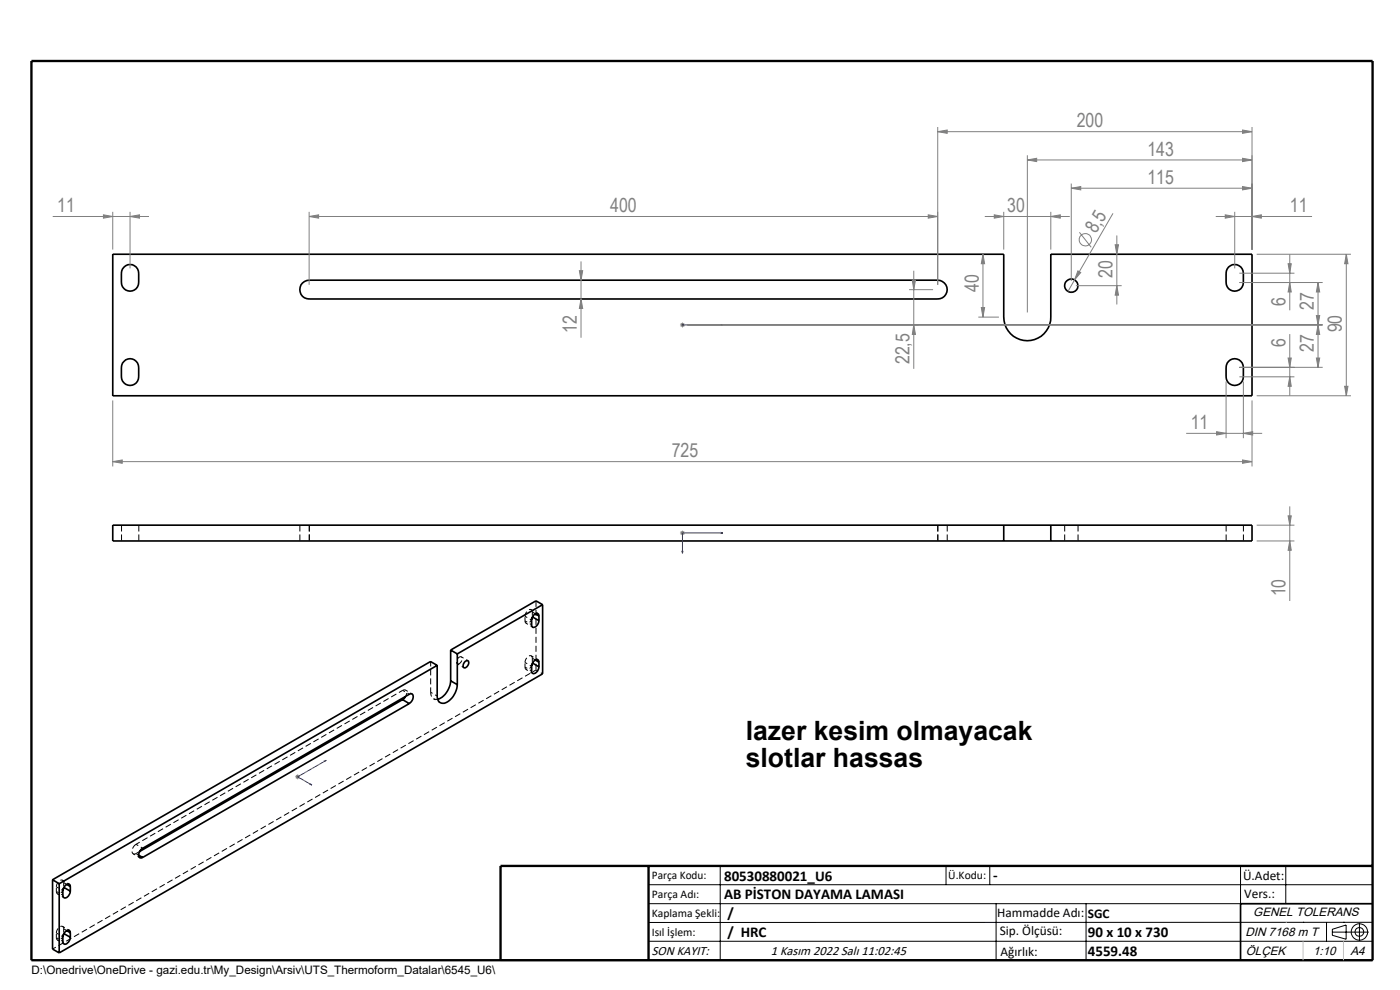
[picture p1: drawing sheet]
<svg xmlns="http://www.w3.org/2000/svg" width="297mm" height="210mm" viewBox="0 0 297 210" stroke-linecap="round" stroke-linejoin="round" font-family="sans-serif">
<g fill="none" stroke="#000" stroke-width=".35">
<path d="M23.9 53.9h189v13.4a5 5 0 0 0 5 5 5 5 0 0 0 5-5v-13.4h42.7v30.1h-241.7zM26.3 56.6a1.8 1.8 0 0 1 2-.4 1.8 1.8 0 0 1 1.1 1.8 3.6 3.6 0 0 1-.5 3.2 1.85 1.85 0 0 1-2 .4 1.85 1.85 0 0 1-1.1-1.7v-2.4zM260.6 56.6a1.83 1.83 0 0 1 2-.4 1.83 1.83 0 0 1 1.2 1.8 3.6 3.6 0 0 1-.6 3.2 1.85 1.85 0 0 1-2 .4 1.85 1.85 0 0 1-1.1-1.7 3.6 3.6 0 0 1 .5-3.3zM26.3 76.7a1.8 1.8 0 0 1 2-.5 1.8 1.8 0 0 1 1.1 1.7 3.6 3.6 0 0 1-.5 3.3 1.85 1.85 0 0 1-2 .4 1.85 1.85 0 0 1-1.1-1.7v-2.4zM64.2 60l.9-.5 .5-.1h133.3a1.99 1.99 0 0 1 2 2 1.99 1.99 0 0 1-2 2h-133.3a1.98 1.98 0 0 1-1.9-1.2 1.98 1.98 0 0 1 .5-2.2zM260.6 76.7a1.83 1.83 0 0 1 2-.5 1.83 1.83 0 0 1 1.2 1.7 3.6 3.6 0 0 1-.6 3.3 1.85 1.85 0 0 1-2 .4 1.85 1.85 0 0 1-1.1-1.7 3.6 3.6 0 0 1 .5-3.2zM212.9 114.8h10M212.9 111.4h10M212.9 111.4h-189v3.4h189M212.9 111.4v3.4M222.9 111.4h42.7v3.4h-42.7M222.9 111.4v3.4"/>
<path d="M95.6 137.9l1.4 .8M95.6 137.9v6.5M97 138.7v6.5M112.9 131l-.1 .4M113 130.9l1.3 .7M113.6 130.2l.7 .5M114.3 130.7a.59 .59 0 0 0-.5-.6 .59 .59 0 0 0-.6 .5l-.2 .2a2.21 2.21 0 0 0-.2 1.7v.2a.71 .71 0 0 0 .7 .3 .71 .71 0 0 0 .6-.6l.2-.8M114.3 130.7v.9M115.1 128.3v14.6l-102.5 59.2M115.1 128.3l-18.1 10.4M115.1 128.3l-1.4-.8-18.1 10.4M85.4 148.4l1.4 .9"/>
<path d="M85.4 148.4l-55.8 32.2M86 147.7l-.6 .7M86.8 149.3a1.48 1.48 0 0 0 .6-2.1l-.6 .1-56.5 32.6a1.6 1.6 0 0 0-.8 1.9l.3 .2 .5-.1M86.8 149.3l-56.5 32.6M92.7 141.1v6.6a1.37 1.37 0 0 0 .9 1.5 1.37 1.37 0 0 0 1.6-.5 4.9 4.9 0 0 0 1.8-3.5M92.7 141.1l-80.1 46.4M92.7 141.1l-1.4-.8-80.2 46.3M95.6 144.4a4.4 4.4 0 0 1-2.7 3.9M95.6 144.4l1.4 .8M98.7 140.3l.4-.2a.76 .76 0 0 1-.1 1.4 .47 .47 0 0 1-.7 .1 .47 .47 0 0 1 0-.7zM112.9 140.8l-.1 .4M113 140.6l1.3 .9"/>
<path d="M113.6 140l.7 .5M114.3 140.5a.59 .59 0 0 0-.5-.6 .59 .59 0 0 0-.6 .5l-.2 .2a2.67 2.67 0 0 0-.2 1.9 .71 .71 0 0 0 .8 .3 .71 .71 0 0 0 .5-.6l.2-.7M114.3 140.5v1M11.1 186.6v14.7l1.5 .8M11.1 186.6l1.5 .9M12.6 187.5v14.6M13.5 188.4l-.1 .4M13.5 198.2l-.1 .4M13.5 188.2l1.4 .8M13.5 198l1.4 .8M14.1 187.6l.8 .5M14.1 197.4l.8 .5"/>
<path d="M14.9 188.1a.59 .59 0 0 0-.5-.6 .59 .59 0 0 0-.6 .5l-.2 .2a2.38 2.38 0 0 0-.3 1.7 .61 .61 0 0 0 .6 .6 .61 .61 0 0 0 .6-.5l.4-1M14.9 197.9a.59 .59 0 0 0-.5-.6 .59 .59 0 0 0-.6 .5l-.5 .9 .1 1.4a.94 .94 0 0 0 1.4-.8l.1-.5M14.9 188.1v.9M14.9 197.9v.9M29.4 181.4l.9 .5M291.2 191.7h-28v12M106.2 203.7h185"/>
<circle cx="227.3" cy="60.6" r="1.42"/>
</g>
<path d="M25.8 114.7v-3.3M29.4 114.7v-3.3M63.6 111.4v3.3M65.6 114.7v-3.3M198.9 114.7v-3.3M200.9 114.7v-3.3M225.9 111.4v3.3M228.7 114.7v-3.3M260.1 114.7v-3.3M263.8 114.7v-3.3" fill="none" stroke="#000" stroke-width=".21" stroke-dasharray="1.3 .6" stroke-dashoffset="-.1" stroke-linecap="butt"/>
<g fill="none" stroke="#000" stroke-width=".21" stroke-dasharray="1.3 .6" stroke-dashoffset=".8" stroke-linecap="butt">
<path d="M111.6 132.2l1.4 .8M112.8 131.5l-1.4-.8M112.8 132.5l-1.4-.8M114.1 130.1l-1.4-.8M114.1 139.9l-1.4-.8M86.8 147.3l-1.4-.9M87.4 147.2l-1.4-.8M91.4 146.8l1.4 .9M92 148.2l1.4 .8M97 140.8l1.4 .8M99.3 140.2l-1.4-.9M111.6 142l1.4 .8"/>
<path d="M112.8 141.3l-1.4-.8M112.8 142.3l-1.4-.8M115.1 142.9l-1.4-.8M30.3 179.9l-1.4-.8M12.2 189.6l1.4 .8M12.2 199.4l1.4 .8M13.4 188.9l-1.4-.8M13.4 189.9l-1.4-.8M13.4 198.7l-1.4-.8M13.4 199.7l-1.4-.8M14.7 187.5l-1.4-.8M14.7 197.3l-1.4-.8"/>
<path d="M28.3 181.1l1.4 .8"/>
</g>
<path d="M111.4 130.7a1.35 1.35 0 0 1 1.3-1.4l.2 .5M91.4 140.3v6.5M111.4 140.5a1.35 1.35 0 0 1 1.3-1.4l.2 .5M12 188.1a1.35 1.35 0 0 1 1.3-1.4l.2 .5M12 197.9a1.35 1.35 0 0 1 1.3-1.4l.2 .5" fill="none" stroke="#000" stroke-width=".21" stroke-dasharray="1.3 .6" stroke-dashoffset=".2" stroke-linecap="butt"/>
<g fill="none" stroke="#000" stroke-width=".21" stroke-dasharray="1.3 .6" stroke-dashoffset=".5" stroke-linecap="butt">
<path d="M111.4 131.7v-1M112.8 131.4a.92 .92 0 0 1-1.3 .7l-.1-.4M112.9 129.8v1M112.9 139.6v1M111.4 141.5v-1M112.8 141.2a.92 .92 0 0 1-1.3 .7l-.1-.4M113.7 142.1l-102.5 59.2M12 189.1v-1M12 198.9v-1M13.4 188.8a.92 .92 0 0 1-1.3 .7l-.1-.4M13.4 198.6a.92 .92 0 0 1-1.3 .7l-.1-.4M13.5 187.2v1"/>
<path d="M13.5 197v1M29.6 180.6l-.7 .5"/>
</g>
<path d="M112.9 130.8v.2M113 130.8h-.1M112.9 140.6v.2M113 140.6h-.1M113.7 142.1v-14.7M13.5 188.2v.2M13.5 198v.2M13.6 188.2h-.1M13.6 198h-.1" fill="none" stroke="#000" stroke-width=".21" stroke-dasharray="1.3 .6" stroke-linecap="butt"/>
<path d="M28.9 181.1l-.3 .1a.65 .65 0 0 1-.6-.4 .65 .65 0 0 1 .1-.8l.8-.9" fill="none" stroke="#000" stroke-width=".21" stroke-dasharray="1.3 .6" stroke-dashoffset=".1" stroke-linecap="butt"/>
<path d="M113.6 130.2l-.7-.4M113.6 140l-.7-.4M97.4 140.8a.99 .99 0 0 0 .5-1.5 .94 .94 0 0 0-.9 .6 .94 .94 0 0 0 .1 .9h.3M28.9 179.1l56.5-32.7M14.1 187.6l-.6-.4M14.1 197.4l-.6-.4" fill="none" stroke="#000" stroke-width=".21" stroke-dasharray="1.3 .6" stroke-dashoffset=".4" stroke-linecap="butt"/>
<path d="M85.4 146.4l.2-.1a.65 .65 0 0 1 .7 .4 .65 .65 0 0 1-.1 .8l-.1 .2" fill="none" stroke="#000" stroke-width=".21" stroke-dasharray="1.3 .6" stroke-dashoffset=".6" stroke-linecap="butt"/>
<path d="M91.4 146.8a1.25 1.25 0 0 0 1.5 1.5M29.4 181.4l-.5-.3" fill="none" stroke="#000" stroke-width=".21" stroke-dasharray="1.3 .6" stroke-dashoffset=".3" stroke-linecap="butt"/>
<g fill="none" stroke="#808080" stroke-width=".21">
<path d="M198.9 27.9l2-.3v.7zM198.9 26.9v33.5M198.9 27.9h66.7M217.9 33.9l2-.3v.7zM217.9 32.9v33.4M217.9 33.9h47.7M227.3 39.9l2-.3v.7zM227.3 38.9v20.7M227.3 39.9h38.3M263.6 33.6l2 .3-2 .4zM263.6 27.6l2 .3-2 .4zM263.6 39.6l2 .3-2 .4z"/>
<path d="M265.6 26.9v26M11.2 45.9h20.4M21.9 45.6l2 .3-2 .4zM23.9 44.9v8M27.6 45.9l2-.3v.7zM27.6 44.9v12M65.6 45.9l2-.3v.7zM65.6 44.9v15.5M65.6 45.9h133.3M122.9 57.4h.7l-.3 2zM123.3 55.4v16.2M193.5 59.4h.7l-.3 2z"/>
<path d="M193.9 57.4v20.8M196.9 45.6l2 .3-2 .4zM208.5 53.9l.4 2h-.7zM208.5 53.9v13.4M208.9 45.9h18M210.9 45.6l2 .3-2 .4zM212.9 44.9v8M222.9 45.9l2-.3v.7zM222.9 44.9v8M228 59.4l-1.4 2.4M228.7 57.5l.6 .3-1.3 1.6zM229 49.3l2.5 3.1"/>
<path d="M236.1 45.3l-8.1 14.1M236.6 51.9h.7l-.4 2zM236.9 49.9v14.7M257.9 45.9h20.4M259.9 45.6l2 .3-2 .4zM261.9 44.9v12M262.9 59.9h17.7M262.9 58h11.7M265.6 45.9l2-.3v.7zM266.6 53.9h20M273.3 55.9h.6l-.3 2.1zM273.6 59.9l.3 2h-.6z"/>
<path d="M273.6 53.9v11.9M279.6 59.9l.4 2h-.7zM279.6 59.9v18M285.6 53.9l.4 2h-.7zM285.6 53.9v30.1M123.3 63.4l.3 2h-.7zM144.3 68.9h1M144.4 68.6l.7 .7M144.8 68.4v1.1M145.1 68.6l-.7 .7M145.8 68.9h134.8M192.9 61.4h5"/>
<path d="M193.9 68.9l.3 2h-.7zM207.5 67.3h4.4M208.2 65.3h.7l-.4 2zM228.2 60.6h9.7M236.9 60.6l.4 2h-.7zM262.9 77.9h17.7M262.9 79.9h11.7M273.3 75.9h.6l-.3 2zM273.6 79.9l.3 2h-.6zM273.6 70.9v13.1M279.3 66.9h.7l-.4 2zM279.3 75.9h.7l-.4 2z"/>
<path d="M279.6 68.9l.4 2h-.7zM23.9 97.9l2-.3v.7zM23.9 84.9v14M23.9 97.9h241.7M251.6 91.9h16.2M258.1 91.6l2 .3-2 .4zM260.1 80.9v12M263.6 97.6l2 .3-2 .4zM263.8 91.9l1.9-.3v.7zM263.8 80.9v12M265.6 84.9v14M266.6 84h20"/>
<path d="M285.3 81.9h.7l-.4 2.1zM144.3 113.1h1M144.4 112.7l.7 .7M144.8 112.6v1M145.1 112.7l-.7 .7M266.6 111.4h8M266.6 114.8h8M273.3 109.4h.6l-.3 2zM273.6 114.8l.3 1.9h-.6zM273.6 107.4v20.1M62.6 164.8h1M62.8 164.4l.7 .7"/>
<path d="M63.1 164.3v1M63.5 164.4l-.7 .7"/>
<circle cx="230.3" cy="50.9" r="1.3"/>
</g>
<g fill="none" stroke="#000" stroke-width=".21">
<path d="M137.6 187.7h153.6M137.6 191.7h153.6M137.6 199.7h153.6M152.8 183.7v20M200.7 183.7v4M210 183.7v4M211.3 191.7v12M230.4 191.7v12M263.2 183.7v20M272.8 183.7v8M276.4 195.6h.1M281.4 195.6v4.1"/>
<path d="M282.6 197.7h7.8M282.6 197.1l3-.9v3l-3-.8zM285 195.6h.1M288.4 195.8v3.8M291.2 195.6l-153.6 .1"/>
<circle cx="288.4" cy="197.7" r="1.74"/>
<circle cx="288.4" cy="197.7" r=".93"/>
</g>
<path d="M144.7 68.9h.2zM144.8 68.9h.1M144.8 68.9h8.6M153.4 68.9h-.5h.5M144.7 116.9h.2l-.1 .5zM152.9 113l.5 .1-.5 .1zM153.4 113.1h-8.6v4.3M65.8 166.4l.1-.1 .3 .2zM68.8 161.4l.4-.1-.2 .2zM69.2 161.3l-6.1 3.5 3.1 1.7" fill="none" stroke="#00f" stroke-width=".21"/>
<path d="M6.7 12.9h284.5v190.8h-284.5zM137.6 183.7v20M291.2 183.7h-185v20" fill="none" stroke="#000" stroke-width=".5"/>
<path d="M272.8 195.6h.1M276.4 199.7v4M285 199.7v4" fill="none" stroke="#c0c0c0" stroke-width=".21"/>
<g fill="#00f">
<path d="M144.7 68.9h.2zM152.9 68.9h.5z"/>
<path d="M144.7 116.9h.2l-.1 .5zM152.9 113l.5 .1-.5 .1z"/>
<path d="M65.8 166.4l.1-.1 .3 .2zM68.8 161.4l.4-.1-.2 .2z"/>
</g>
<g fill="#808080">
<path d="M228.7 57.5l.6 .3-1.3 1.6z"/>
<path d="M196.9 45.6l2 .3-2 .4zM65.6 45.9l2-.3v.7zM27.6 45.9l2-.3v.7zM21.9 45.6l2 .3-2 .4zM263.6 97.6l2 .3-2 .4zM23.9 97.9l2-.3v.7zM263.6 33.6l2 .3-2 .4zM217.9 33.9l2-.3v.7z"/>
<path d="M236.9 60.6l.4 2h-.7zM236.6 51.9h.7l-.4 2z"/>
<path d="M193.9 68.9l.3 2h-.7zM193.5 59.4h.7l-.3 2zM273.6 59.9l.3 2h-.6zM273.3 55.9h.6l-.3 2.1z"/>
<path d="M285.6 53.9l.4 2h-.7zM285.3 81.9h.7l-.4 2.1zM122.9 57.4h.7l-.3 2zM123.3 63.4l.3 2h-.7zM208.5 53.9l.4 2h-.7zM208.2 65.3h.7l-.4 2z"/>
<path d="M279.6 59.9l.4 2h-.7zM279.3 66.9h.7l-.4 2zM279.6 68.9l.4 2h-.7zM279.3 75.9h.7l-.4 2zM273.3 75.9h.6l-.3 2zM273.6 79.9l.3 2h-.6zM273.3 109.4h.6l-.3 2zM273.6 114.8l.3 1.9h-.6z"/>
<path d="M198.9 27.9l2-.3v.7zM263.6 27.6l2 .3-2 .4zM259.9 45.6l2 .3-2 .4zM265.6 45.9l2-.3v.7zM258.1 91.6l2 .3-2 .4zM263.8 91.9l1.9-.3v.7zM210.9 45.6l2 .3-2 .4zM222.9 45.9l2-.3v.7zM227.3 39.9l2-.3v.7zM263.6 39.6l2 .3-2 .4z"/>
</g>
<g font-size="5.6">
<text x="158.2" y="157">lazer kesim olmayacak</text>
<text x="158.2" y="162.7">slotlar hassas</text>
</g>
<g font-size="4.1" fill="#808080">
<text x="228.4" y="27">200</text>
<text x="243.4" y="33">143</text>
<text x="243.4" y="39">115</text>
<text x="12.2" y="45">11</text>
<text x="129.5" y="45">400</text>
<text x="213.7" y="45">30</text>
<text x="273.7" y="45">11</text>
<text x="232.6" y="49.7" transform="rotate(-60 232.6 49.7)">8,5</text>
<text x="236" y="59" transform="rotate(-90 236 59)">20</text>
<text x="207.6" y="61.9" transform="rotate(-90 207.6 61.9)">40</text>
<text x="272.7" y="64.9" transform="rotate(-90 272.7 64.9)">6</text>
<text x="278.7" y="65.8" transform="rotate(-90 278.7 65.8)">27</text>
<text x="122.4" y="70.7" transform="rotate(-90 122.4 70.7)">12</text>
<text x="284.7" y="70.5" transform="rotate(-90 284.7 70.5)">90</text>
<text x="193" y="77.3" transform="rotate(-90 193 77.3)">22,5</text>
<text x="272.7" y="73.7" transform="rotate(-90 272.7 73.7)">6</text>
<text x="278.7" y="74.6" transform="rotate(-90 278.7 74.6)">27</text>
<text x="252.6" y="91">11</text>
<text x="142.5" y="97">725</text>
<text x="272.7" y="126.5" transform="rotate(-90 272.7 126.5)">10</text>
</g>
<g font-size="3.2">
<text x="153.6" y="186.8">80530880021_U6</text>
<text x="153.6" y="190.8">AB PİSTON DAYAMA LAMASI</text>
<text x="210.7" y="186.6">-</text>
<text x="154.3" y="194.8">/</text>
<text x="154.3" y="198.8">/ HRC</text>
<text x="230.8" y="198.7">90 x 10 x 730</text>
<text x="230.8" y="202.8">4559.48</text>
</g>
<g font-size="2.8">
<text x="263.7" y="186.7">Ü.Adet:</text>
<text x="263.9" y="190.5">Vers.:</text>
<text x="211.5" y="194.5">Hammadde Adı:</text>
<text x="230.8" y="194.7">SGC</text>
<text x="138.3" y="202.6">SON KAYIT:</text>
<text x="163.6" y="202.6">1 Kasım 2022 Salı 11:02:45</text>
<text x="212.1" y="198.4">Sip. Ölçüsü:</text>
<text x="212.2" y="202.7">Ağırlık:</text>
</g>
<g font-size="2.6">
<text x="265.9" y="194.4">GENEL TOLERANS</text>
<text x="264.2" y="198.5">DIN 7168 m T</text>
<text x="264.3" y="202.6">ÖLÇEK</text>
<text x="278.5" y="202.6">1:10</text>
<text x="286.5" y="202.6">A4</text>
</g>
<g font-size="2.5">
<text x="138.3" y="186.4">Parça Kodu:</text>
<text x="138.3" y="190.5">Parça Adı:</text>
<text x="201.2" y="186.5">Ü.Kodu:</text>
<text x="138.3" y="194.5">Kaplama Şekli:</text>
<text x="138.3" y="198.6">Isıl İşlem:</text>
<text x="6.7" y="206.7">D:\Onedrive\OneDrive - gazi.edu.tr\My_Design\Arsiv\UTS_Thermoform_Datalar\6545_U6\</text>
</g>
</svg>
